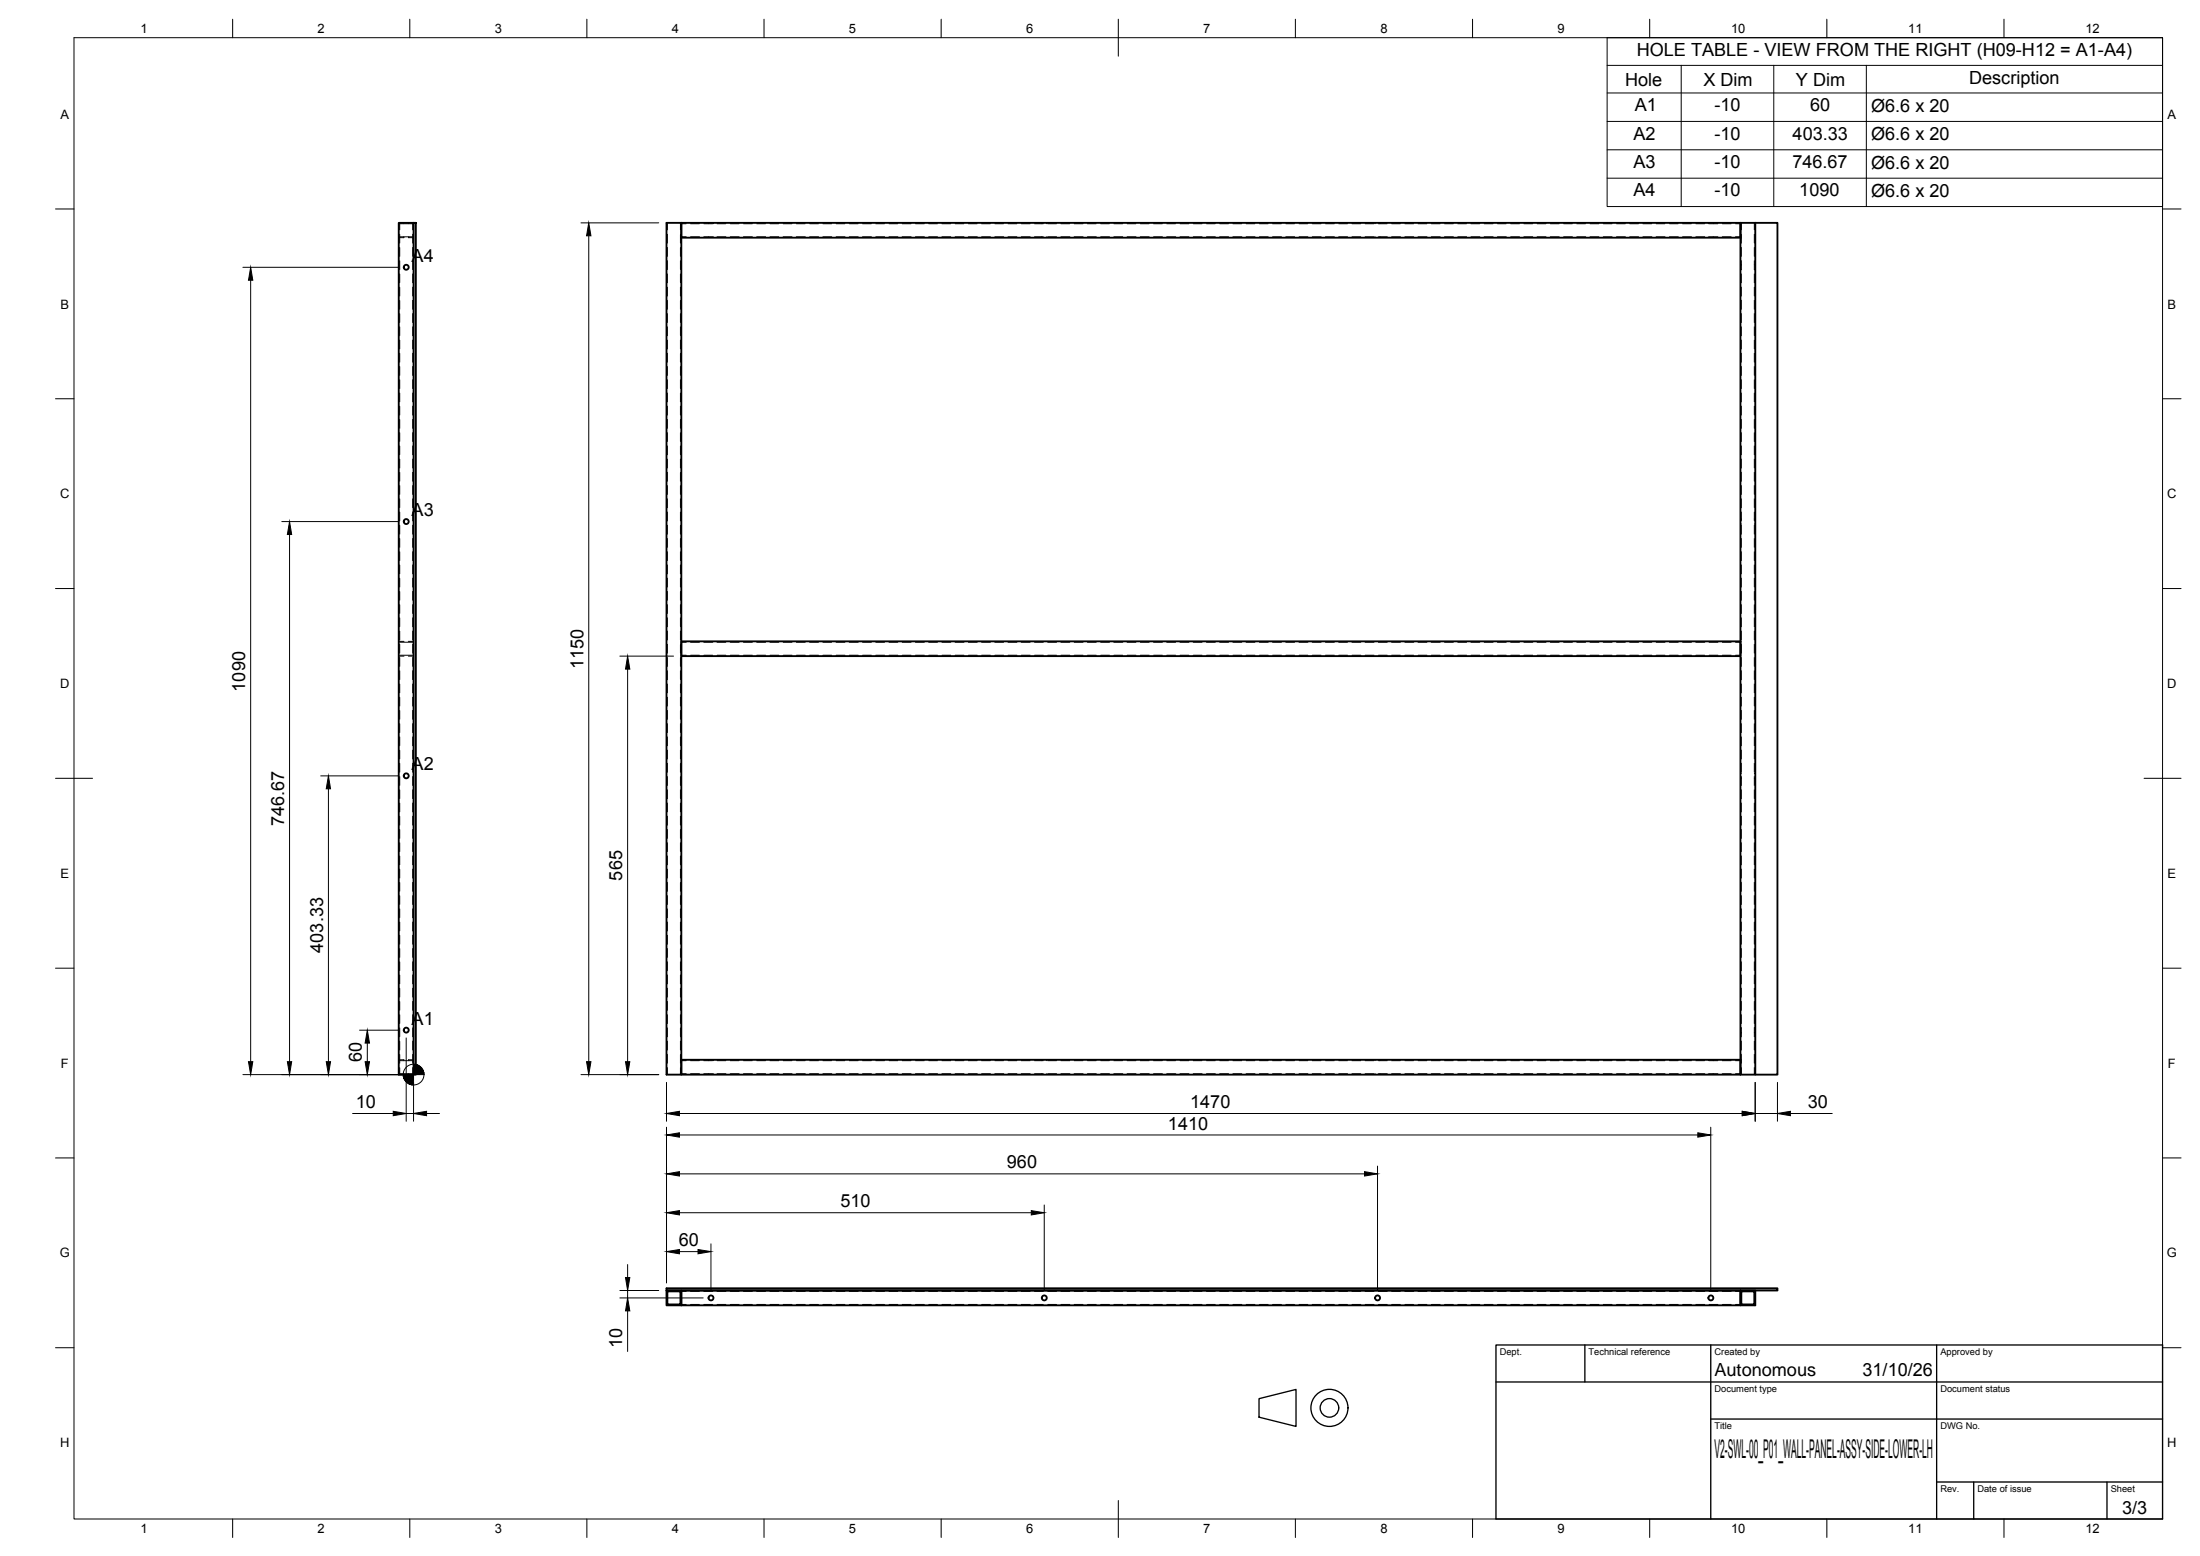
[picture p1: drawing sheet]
<svg xmlns="http://www.w3.org/2000/svg" width="594mm" height="420mm" viewBox="0 0 594 420" stroke-linecap="round" stroke-linejoin="round" font-family="sans-serif">
<!-- layer: Hidden -->
<g fill="none" stroke="#000" stroke-width=".27">
<path d="M107.7 64.2h1.4M107.9 60.4h3.5M107.9 63.9h3.5M107.9 60.2v1.9M107.9 63.3v2.3M107.9 66.8v2.4M107.9 70.4v2.4M107.9 74v2.3M107.9 77.6v2.3M109 60.2v.2M109 63.9v.3M110.3 60.2v.2"/>
<path d="M110.3 63.9v.3h1.4M111.4 60.2v1.9M111.4 63.3v2.3M111.4 66.8v2.4M111.4 70.4v2.4M111.4 74v2.3M111.4 77.6v2.3M180.2 60.2v1.9M180.2 63.3v2.3M180.2 66.8v2.4M180.2 70.4v2.4M180.2 74v2.3"/>
<path d="M180.2 77.6v2.3M183.7 60.2v1.9M183.7 63.3v2.3M183.7 66.8v2.4M183.7 70.4v2.4M183.7 74v2.3M183.7 77.6v2.3M184 60.4h1.3M184 63.9h1.3M186.5 60.4h2.4M186.5 63.9h2.4M190.1 60.4h2.3"/>
<path d="M190.1 63.9h2.3M191.3 60.2v.2M191.3 63.9v.3M192.6 60.2v.2M192.6 63.9v.3M193.6 60.4h2.4M193.6 63.9h2.4M197.2 60.4h2.4M197.2 63.9h2.4M200.8 60.4h2.4M200.8 63.9h2.4M204.3 60.4h2.4"/>
<path d="M204.3 63.9h2.4M207.9 60.4h2.4M207.9 63.9h2.4M211.5 60.4h2.4M211.5 63.9h2.4M215.1 60.4h2.3M215.1 63.9h2.3M218.6 60.4h2.4M218.6 63.9h2.4M222.2 60.4h2.4M222.2 63.9h2.4M225.8 60.4h2.4"/>
<path d="M225.8 63.9h2.4M229.3 60.4h2.4M229.3 63.9h2.4M232.9 60.4h2.4M232.9 63.9h2.4M236.5 60.4h2.4M236.5 63.9h2.4M240.1 60.4h2.3M240.1 63.9h2.3M243.6 60.4h2.4M243.6 63.9h2.4M247.2 60.4h2.4"/>
<path d="M247.2 63.9h2.4M250.8 60.4h2.4M250.8 63.9h2.4M254.4 60.4h2.3M254.4 63.9h2.3M257.9 60.4h2.4M257.9 63.9h2.4M261.5 60.4h2.4M261.5 63.9h2.4M265.1 60.4h2.3M265.1 63.9h2.3M268.6 60.4h2.4"/>
<path d="M268.6 63.9h2.4M272.2 60.4h2.4M272.2 63.9h2.4M275.8 60.4h2.4M275.8 63.9h2.4M279.4 60.4h2.3M279.4 63.9h2.3M281.3 60.2v.2M281.3 63.9v.3M282.6 60.2v.2M282.6 63.9v.3M282.9 60.4h2.4"/>
<path d="M282.9 63.9h2.4M286.5 60.4h2.4M286.5 63.9h2.4M290.1 60.4h2.4M290.1 63.9h2.4M293.6 60.4h2.4M293.6 63.9h2.4M297.2 60.4h2.4M297.2 63.9h2.4M300.8 60.4h2.4M300.8 63.9h2.4M304.4 60.4h2.3"/>
<path d="M304.4 63.9h2.3M307.9 60.4h2.4M307.9 63.9h2.4M311.5 60.4h2.4M311.5 63.9h2.4M315.1 60.4h2.4M315.1 63.9h2.4M318.6 60.4h2.4M318.6 63.9h2.4M322.2 60.4h2.4M322.2 63.9h2.4M325.8 60.4h2.4"/>
<path d="M325.8 63.9h2.4M329.4 60.4h2.3M329.4 63.9h2.3M332.9 60.4h2.4M332.9 63.9h2.4M336.5 60.4h2.4M336.5 63.9h2.4M340.1 60.4h2.4M340.1 63.9h2.4M343.6 60.4h2.4M343.6 63.9h2.4M347.2 60.4h2.4"/>
<path d="M347.2 63.9h2.4M350.8 60.4h2.4M350.8 63.9h2.4M354.4 60.4h2.3M354.4 63.9h2.3M357.9 60.4h2.4M357.9 63.9h2.4M361.5 60.4h2.4M361.5 63.9h2.4M365.1 60.4h2.4M365.1 63.9h2.4M368.6 60.4h2.4"/>
<path d="M368.6 63.9h2.4M371.3 60.2v.2M371.3 63.9v.3M372.2 60.4h2.4M372.2 63.9h2.4M372.6 60.2v.2M372.6 63.9v.3M375.8 60.4h2.4M375.8 63.9h2.4M379.4 60.4h2.3M379.4 63.9h2.3M382.9 60.4h2.4"/>
<path d="M382.9 63.9h2.4M386.5 60.4h2.4M386.5 63.9h2.4M390.1 60.4h2.4M390.1 63.9h2.4M393.7 60.4h2.3M393.7 63.9h2.3M397.2 60.4h2.4M397.2 63.9h2.4M400.8 60.4h2.4M400.8 63.9h2.4M404.4 60.4h2.3"/>
<path d="M404.4 63.9h2.3M407.9 60.4h2.4M407.9 63.9h2.4M411.5 60.4h2.4M411.5 63.9h2.4M415.1 60.4h2.4M415.1 63.9h2.4M418.7 60.4h2.3M418.7 63.9h2.3M422.2 60.4h2.4M422.2 63.9h2.4M425.8 60.4h2.4"/>
<path d="M425.8 63.9h2.4M429.4 60.4h2.4M429.4 63.9h2.4M432.9 60.4h2.4M432.9 63.9h2.4M436.5 60.4h2.4M436.5 63.9h2.4M440.1 60.4h2.4M440.1 63.9h2.4M443.7 60.4h2.3M443.7 63.9h2.3M447.2 60.4h2.4"/>
<path d="M447.2 63.9h2.4M450.8 60.4h2.4M450.8 63.9h2.4M454.4 60.4h2.4M454.4 63.9h2.4M457.9 60.4h2.4M457.9 63.9h2.4M461.3 60.2v.2M461.3 63.9v.3M461.5 60.4h2.4M461.5 63.9h2.4M462.6 60.2v.2"/>
<path d="M462.6 63.9v.3M465.1 60.4h2.4M465.1 63.9h2.4M468.7 60.4h1.3M468.7 63.9h1.3M470 71.5h.2M470 72.8h.2M470.2 60.2v1.9M470.2 63.3v2.3M470.2 66.8v2.4M470.2 70.4v2.4M470.2 74v2.3"/>
<path d="M470.2 77.6v2.3M473.7 60.2v1.9M473.7 63.3v2.3M473.7 66.8v2.4M473.7 70.4v2.4M473.7 74v2.3M473.7 77.6v2.3M473.7 71.5h.3M473.7 72.8h.3M107.9 81.1v2.4M107.9 84.7v2.4M107.9 88.3v2.3"/>
<path d="M107.9 91.8v2.4M107.9 95.4v2.4M107.9 99v2.4M111.4 81.1v2.4M111.4 84.7v2.4M111.4 88.3v2.3M111.4 91.8v2.4M111.4 95.4v2.4M111.4 99v2.4M180.2 81.1v2.4M180.2 84.7v2.4M180.2 88.3v2.3"/>
<path d="M180.2 91.8v2.4M180.2 95.4v2.4M180.2 99v2.4M183.7 81.1v2.4M183.7 84.7v2.4M183.7 88.3v2.3M183.7 91.8v2.4M183.7 95.4v2.4M183.7 99v2.4M470.2 81.1v2.4M470.2 84.7v2.4M470.2 88.3v2.3"/>
<path d="M470.2 91.8v2.4M470.2 95.4v2.4M470.2 99v2.4M473.7 81.1v2.4M473.7 84.7v2.4M473.7 88.3v2.3M473.7 91.8v2.4M473.7 95.4v2.4M473.7 99v2.4M107.9 102.6v2.3M107.9 106.1v2.4M107.9 109.7v2.4"/>
<path d="M107.9 113.3v2.4M107.9 116.8v2.4M111.4 102.6v2.3M111.4 106.1v2.4M111.4 109.7v2.4M111.4 113.3v2.4M111.4 116.8v2.4M180.2 102.6v2.3M180.2 106.1v2.4M180.2 109.7v2.4M180.2 113.3v2.4M180.2 116.8v2.4"/>
<path d="M183.7 102.6v2.3M183.7 106.1v2.4M183.7 109.7v2.4M183.7 113.3v2.4M183.7 116.8v2.4M470.2 102.6v2.3M470.2 106.1v2.4M470.2 109.7v2.4M470.2 113.3v2.4M470.2 116.8v2.4M473.7 102.6v2.3M473.7 106.1v2.4"/>
<path d="M473.7 109.7v2.4M473.7 113.3v2.4M473.7 116.8v2.4M107.9 120.4v2.4M107.9 124v2.4M107.9 127.6v2.3M107.9 131.1v2.4M107.9 134.7v2.4M107.9 138.3v2.4M111.4 120.4v2.4M111.4 124v2.4M111.4 127.6v2.3"/>
<path d="M111.4 131.1v2.4M111.4 134.7v2.4M111.4 138.3v2.4M180.2 120.4v2.4M180.2 124v2.4M180.2 127.6v2.3M180.2 131.1v2.4M180.2 134.7v2.4M180.2 138.3v2.4M183.7 120.4v2.4M183.7 124v2.4M183.7 127.6v2.3"/>
<path d="M183.7 131.1v2.4M183.7 134.7v2.4M183.7 138.3v2.4M470.2 120.4v2.4M470.2 124v2.4M470.2 127.6v2.3M470.2 131.1v2.4M470.2 134.7v2.4M470.2 138.3v2.4M473.7 120.4v2.4M473.7 124v2.4M473.7 127.6v2.3"/>
<path d="M473.7 131.1v2.4M473.7 134.7v2.4M473.7 138.3v2.4M107.9 141.8v2.4M107.9 145.4v2.4M107.9 149v2.4M107.9 152.5v2.4M107.9 156.1v2.4M107.9 159.7v2.4M111.4 141.8v2.4M111.4 145.4v2.4M111.4 149v2.4"/>
<path d="M111.4 152.5v2.4M111.4 156.1v2.4M111.4 159.7v2.4M180.2 141.8v2.4M180.2 145.4v2.4M180.2 149v2.4M180.2 152.5v2.4M180.2 156.1v2.4M180.2 159.7v2.4M183.7 141.8v2.4M183.7 145.4v2.4M183.7 149v2.4"/>
<path d="M183.7 152.5v2.4M183.7 156.1v2.4M183.7 159.7v2.4M470 140.2h.2M470 141.5h.2M470.2 141.8v2.4M470.2 145.4v2.4M470.2 149v2.4M470.2 152.5v2.4M470.2 156.1v2.4M470.2 159.7v2.4M473.7 141.8v2.4"/>
<path d="M473.7 145.4v2.4M473.7 149v2.4M473.7 152.5v2.4M473.7 156.1v2.4M473.7 159.7v2.4M473.7 140.2h.3M473.7 141.5h.3M107.7 173.2h1.4M107.7 177.2h1.4M107.9 173.4h3.5M107.9 176.9h3.5M107.9 163.3v2.4"/>
<path d="M107.9 166.8v2.4M107.9 170.4v2.4M107.9 174v2.4M107.9 177.5v2.4M110.3 173.2h1.4M110.3 177.2h1.4M111.4 163.3v2.4M111.4 166.8v2.4M111.4 170.4v2.4M111.4 174v2.4M111.4 177.5v2.4M180.2 163.3v2.4"/>
<path d="M180.2 166.8v2.4M180.2 170.4v2.4M180.2 174v2.4M180.2 177.5v2.4M183.7 163.3v2.4M183.7 166.8v2.4M183.7 170.4v2.4M183.7 174v2.4M183.7 177.5v2.4M184 173.4h1.3M184 176.9h1.3M186.5 173.4h2.4"/>
<path d="M186.5 176.9h2.4M190.1 173.4h2.3M190.1 176.9h2.3M193.6 173.4h2.4M193.6 176.9h2.4M197.2 173.4h2.4M197.2 176.9h2.4M200.8 173.4h2.4M200.8 176.9h2.4M204.3 173.4h2.4M204.3 176.9h2.4M207.9 173.4h2.4"/>
<path d="M207.9 176.9h2.4M211.5 173.4h2.4M211.5 176.9h2.4M215.1 173.4h2.3M215.1 176.9h2.3M218.6 173.4h2.4M218.6 176.9h2.4M222.2 173.4h2.4M222.2 176.9h2.4M225.8 173.4h2.4M225.8 176.9h2.4M229.3 173.4h2.4"/>
<path d="M229.3 176.9h2.4M232.9 173.4h2.4M232.9 176.9h2.4M236.5 173.4h2.4M236.5 176.9h2.4M240.1 173.4h2.3M240.1 176.9h2.3M243.6 173.4h2.4M243.6 176.9h2.4M247.2 173.4h2.4M247.2 176.9h2.4M250.8 173.4h2.4"/>
<path d="M250.8 176.9h2.4M254.4 173.4h2.3M254.4 176.9h2.3M257.9 173.4h2.4M257.9 176.9h2.4M261.5 173.4h2.4M261.5 176.9h2.4M265.1 173.4h2.3M265.1 176.9h2.3M268.6 173.4h2.4M268.6 176.9h2.4M272.2 173.4h2.4"/>
<path d="M272.2 176.9h2.4M275.8 173.4h2.4M275.8 176.9h2.4M279.4 173.4h2.3M279.4 176.9h2.3M282.9 173.4h2.4M282.9 176.9h2.4M286.5 173.4h2.4M286.5 176.9h2.4M290.1 173.4h2.4M290.1 176.9h2.4M293.6 173.4h2.4"/>
<path d="M293.6 176.9h2.4M297.2 173.4h2.4M297.2 176.9h2.4M300.8 173.4h2.4M300.8 176.9h2.4M304.4 173.4h2.3M304.4 176.9h2.3M307.9 173.4h2.4M307.9 176.9h2.4M311.5 173.4h2.4M311.5 176.9h2.4M315.1 173.4h2.4"/>
<path d="M315.1 176.9h2.4M318.6 173.4h2.4M318.6 176.9h2.4M322.2 173.4h2.4M322.2 176.9h2.4M325.8 173.4h2.4M325.8 176.9h2.4M329.4 173.4h2.3M329.4 176.9h2.3M332.9 173.4h2.4M332.9 176.9h2.4M336.5 173.4h2.4"/>
<path d="M336.5 176.9h2.4M340.1 173.4h2.4M340.1 176.9h2.4M343.6 173.4h2.4M343.6 176.9h2.4M347.2 173.4h2.4M347.2 176.9h2.4M350.8 173.4h2.4M350.8 176.9h2.4M354.4 173.4h2.3M354.4 176.9h2.3M357.9 173.4h2.4"/>
<path d="M357.9 176.9h2.4M361.5 173.4h2.4M361.5 176.9h2.4M365.1 173.4h2.4M365.1 176.9h2.4M368.6 173.4h2.4M368.6 176.9h2.4M372.2 173.4h2.4M372.2 176.9h2.4M375.8 173.4h2.4M375.8 176.9h2.4M379.4 173.4h2.3"/>
<path d="M379.4 176.9h2.3M382.9 173.4h2.4M382.9 176.9h2.4M386.5 173.4h2.4M386.5 176.9h2.4M390.1 173.4h2.4M390.1 176.9h2.4M393.7 173.4h2.3M393.7 176.9h2.3M397.2 173.4h2.4M397.2 176.9h2.4M400.8 173.4h2.4"/>
<path d="M400.8 176.9h2.4M404.4 173.4h2.3M404.4 176.9h2.3M407.9 173.4h2.4M407.9 176.9h2.4M411.5 173.4h2.4M411.5 176.9h2.4M415.1 173.4h2.4M415.1 176.9h2.4M418.7 173.4h2.3M418.7 176.9h2.3M422.2 173.4h2.4"/>
<path d="M422.2 176.9h2.4M425.8 173.4h2.4M425.8 176.9h2.4M429.4 173.4h2.4M429.4 176.9h2.4M432.9 173.4h2.4M432.9 176.9h2.4M436.5 173.4h2.4M436.5 176.9h2.4M440.1 173.4h2.4M440.1 176.9h2.4M443.7 173.4h2.3"/>
<path d="M443.7 176.9h2.3M447.2 173.4h2.4M447.2 176.9h2.4M450.8 173.4h2.4M450.8 176.9h2.4M454.4 173.4h2.4M454.4 176.9h2.4M457.9 173.4h2.4M457.9 176.9h2.4M461.5 173.4h2.4M461.5 176.9h2.4M465.1 173.4h2.4"/>
<path d="M465.1 176.9h2.4M468.7 173.4h1.3M468.7 176.9h1.3M470.2 163.3v2.4M470.2 166.8v2.4M470.2 170.4v2.4M470.2 174v2.4M470.2 177.5v2.4M473.7 163.3v2.4M473.7 166.8v2.4M473.7 170.4v2.4M473.7 174v2.4"/>
<path d="M473.7 177.5v2.4M107.9 181.1v2.4M107.9 184.7v2.4M107.9 188.3v2.3M107.9 191.8v2.4M107.9 195.4v2.4M107.9 199v2.4M111.4 181.1v2.4M111.4 184.7v2.4M111.4 188.3v2.3M111.4 191.8v2.4M111.4 195.4v2.4"/>
<path d="M111.4 199v2.4M180.2 181.1v2.4M180.2 184.7v2.4M180.2 188.3v2.3M180.2 191.8v2.4M180.2 195.4v2.4M180.2 199v2.4M183.7 181.1v2.4M183.7 184.7v2.4M183.7 188.3v2.3M183.7 191.8v2.4M183.7 195.4v2.4"/>
<path d="M183.7 199v2.4M470.2 181.1v2.4M470.2 184.7v2.4M470.2 188.3v2.3M470.2 191.8v2.4M470.2 195.4v2.4M470.2 199v2.4M473.7 181.1v2.4M473.7 184.7v2.4M473.7 188.3v2.3M473.7 191.8v2.4M473.7 195.4v2.4"/>
<path d="M473.7 199v2.4M107.9 202.6v2.3M107.9 206.1v2.4M107.9 209.7v2.4M107.9 213.3v2.3M107.9 216.9v2.3M111.4 202.6v2.3M111.4 206.1v2.4M111.4 209.7v2.4M111.4 213.3v2.3M111.4 216.9v2.3M180.2 202.6v2.3"/>
<path d="M180.2 206.1v2.4M180.2 209.7v2.4M180.2 213.3v2.3M180.2 216.9v2.3M183.7 202.6v2.3M183.7 206.1v2.4M183.7 209.7v2.4M183.7 213.3v2.3M183.7 216.9v2.3M470 208.9h.2M470 210.2h.2M470.2 202.6v2.3"/>
<path d="M470.2 206.1v2.4M470.2 209.7v2.4M470.2 213.3v2.3M470.2 216.9v2.3M473.7 202.6v2.3M473.7 206.1v2.4M473.7 209.7v2.4M473.7 213.3v2.3M473.7 216.9v2.3M473.7 208.9h.3M473.7 210.2h.3M107.9 220.4v2.4"/>
<path d="M107.9 224v2.4M107.9 227.6v2.3M107.9 231.1v2.4M107.9 234.7v2.4M107.9 238.3v2.4M111.4 220.4v2.4M111.4 224v2.4M111.4 227.6v2.3M111.4 231.1v2.4M111.4 234.7v2.4M111.4 238.3v2.4M180.2 220.4v2.4"/>
<path d="M180.2 224v2.4M180.2 227.6v2.3M180.2 231.1v2.4M180.2 234.7v2.4M180.2 238.3v2.4M183.7 220.4v2.4M183.7 224v2.4M183.7 227.6v2.3M183.7 231.1v2.4M183.7 234.7v2.4M183.7 238.3v2.4M470.2 220.4v2.4"/>
<path d="M470.2 224v2.4M470.2 227.6v2.3M470.2 231.1v2.4M470.2 234.7v2.4M470.2 238.3v2.4M473.7 220.4v2.4M473.7 224v2.4M473.7 227.6v2.3M473.7 231.1v2.4M473.7 234.7v2.4M473.7 238.3v2.4M107.9 241.9v2.3"/>
<path d="M107.9 245.4v2.4M107.9 249v2.4M107.9 252.6v2.4M107.9 256.1v2.4M107.9 259.7v2.4M111.4 241.9v2.3M111.4 245.4v2.4M111.4 249v2.4M111.4 252.6v2.4M111.4 256.1v2.4M111.4 259.7v2.4M180.2 241.9v2.3"/>
<path d="M180.2 245.4v2.4M180.2 249v2.4M180.2 252.6v2.4M180.2 256.1v2.4M180.2 259.7v2.4M183.7 241.9v2.3M183.7 245.4v2.4M183.7 249v2.4M183.7 252.6v2.4M183.7 256.1v2.4M183.7 259.7v2.4M470.2 241.9v2.3"/>
<path d="M470.2 245.4v2.4M470.2 249v2.4M470.2 252.6v2.4M470.2 256.1v2.4M470.2 259.7v2.4M473.7 241.9v2.3M473.7 245.4v2.4M473.7 249v2.4M473.7 252.6v2.4M473.7 256.1v2.4M473.7 259.7v2.4M107.9 263.3v2.4"/>
<path d="M107.9 266.8v2.4M107.9 270.4v2.4M107.9 274v2.4M107.9 277.6v2.4M111.4 263.3v2.4M111.4 266.8v2.4M111.4 270.4v2.4M111.4 274v2.4M111.4 277.6v2.4M180.2 263.3v2.4M180.2 266.8v2.4M180.2 270.4v2.4"/>
<path d="M180.2 274v2.4M180.2 277.6v2.4M183.7 263.3v2.4M183.7 266.8v2.4M183.7 270.4v2.4M183.7 274v2.4M183.7 277.6v2.4M470 277.5l.2 .1v2.4M470 278.8h.2M470.2 263.3v2.4M470.2 266.8v2.4M470.2 270.4v2.4"/>
<path d="M470.2 274v2.4M473.7 263.3v2.4M473.7 266.8v2.4M473.7 270.4v2.4M473.7 274v2.4M473.7 278.8h.3M474 277.5l-.3 .1v2.4M107.7 286.2h1.4M107.9 286.4h3.5M107.9 289.9h3.5M107.9 281.1v2.4M107.9 284.7v2.4"/>
<path d="M107.9 288.3v1.9M109 286.2v.2M109 289.9v.3M110.3 289.9v.3M111.4 281.1v2.4M111.4 284.7v2.4M111.4 288.3v1.9M111.7 286.2h-1.4v.2M180.2 281.1v2.4M180.2 284.7v2.4M180.2 288.3v1.9M183.7 281.1v2.4"/>
<path d="M183.7 284.7v2.4M183.7 288.3v1.9M184 286.4h1.3M184 289.9h1.3M186.5 286.4h2.4M186.5 289.9h2.4M190.1 286.4h2.3M190.1 289.9h2.3M191.3 286.2v.2M191.3 289.9v.3M192.6 286.2v.2M192.6 289.9v.3"/>
<path d="M193.6 286.4h2.4M193.6 289.9h2.4M197.2 286.4h2.4M197.2 289.9h2.4M200.8 286.4h2.4M200.8 289.9h2.4M204.3 286.4h2.4M204.3 289.9h2.4M207.9 286.4h2.4M207.9 289.9h2.4M211.5 286.4h2.4M211.5 289.9h2.4"/>
<path d="M215.1 286.4h2.3M215.1 289.9h2.3M218.6 286.4h2.4M218.6 289.9h2.4M222.2 286.4h2.4M222.2 289.9h2.4M225.8 286.4h2.4M225.8 289.9h2.4M229.3 286.4h2.4M229.3 289.9h2.4M232.9 286.4h2.4M232.9 289.9h2.4"/>
<path d="M236.5 286.4h2.4M236.5 289.9h2.4M240.1 286.4h2.3M240.1 289.9h2.3M243.6 286.4h2.4M243.6 289.9h2.4M247.2 286.4h2.4M247.2 289.9h2.4M250.8 286.4h2.4M250.8 289.9h2.4M254.4 286.4h2.3M254.4 289.9h2.3"/>
<path d="M257.9 286.4h2.4M257.9 289.9h2.4M261.5 286.4h2.4M261.5 289.9h2.4M265.1 286.4h2.3M265.1 289.9h2.3M268.6 286.4h2.4M268.6 289.9h2.4M272.2 286.4h2.4M272.2 289.9h2.4M275.8 286.4h2.4M275.8 289.9h2.4"/>
<path d="M279.4 286.4h2.3M279.4 289.9h2.3M281.3 286.2v.2M281.3 289.9v.3M282.6 286.2v.2M282.6 289.9v.3M282.9 286.4h2.4M282.9 289.9h2.4M286.5 286.4h2.4M286.5 289.9h2.4M290.1 286.4h2.4M290.1 289.9h2.4"/>
<path d="M293.6 286.4h2.4M293.6 289.9h2.4M297.2 286.4h2.4M297.2 289.9h2.4M300.8 286.4h2.4M300.8 289.9h2.4M304.4 286.4h2.3M304.4 289.9h2.3M307.9 286.4h2.4M307.9 289.9h2.4M311.5 286.4h2.4M311.5 289.9h2.4"/>
<path d="M315.1 286.4h2.4M315.1 289.9h2.4M318.6 286.4h2.4M318.6 289.9h2.4M322.2 286.4h2.4M322.2 289.9h2.4M325.8 286.4h2.4M325.8 289.9h2.4M329.4 286.4h2.3M329.4 289.9h2.3M332.9 286.4h2.4M332.9 289.9h2.4"/>
<path d="M336.5 286.4h2.4M336.5 289.9h2.4M340.1 286.4h2.4M340.1 289.9h2.4M343.6 286.4h2.4M343.6 289.9h2.4M347.2 286.4h2.4M347.2 289.9h2.4M350.8 286.4h2.4M350.8 289.9h2.4M354.4 286.4h2.3M354.4 289.9h2.3"/>
<path d="M357.9 286.4h2.4M357.9 289.9h2.4M361.5 286.4h2.4M361.5 289.9h2.4M365.1 286.4h2.4M365.1 289.9h2.4M368.6 286.4h2.4M368.6 289.9h2.4M371.3 286.2v.2M371.3 289.9v.3M372.2 286.4h2.4M372.2 289.9h2.4"/>
<path d="M372.6 286.2v.2M372.6 289.9v.3M375.8 286.4h2.4M375.8 289.9h2.4M379.4 286.4h2.3M379.4 289.9h2.3M382.9 286.4h2.4M382.9 289.9h2.4M386.5 286.4h2.4M386.5 289.9h2.4M390.1 286.4h2.4M390.1 289.9h2.4"/>
<path d="M393.7 286.4h2.3M393.7 289.9h2.3M397.2 286.4h2.4M397.2 289.9h2.4M400.8 286.4h2.4M400.8 289.9h2.4M404.4 286.4h2.3M404.4 289.9h2.3M407.9 286.4h2.4M407.9 289.9h2.4M411.5 286.4h2.4M411.5 289.9h2.4"/>
<path d="M415.1 286.4h2.4M415.1 289.9h2.4M418.7 286.4h2.3M418.7 289.9h2.3M422.2 286.4h2.4M422.2 289.9h2.4M425.8 286.4h2.4M425.8 289.9h2.4M429.4 286.4h2.4M429.4 289.9h2.4M432.9 286.4h2.4M432.9 289.9h2.4"/>
<path d="M436.5 286.4h2.4M436.5 289.9h2.4M440.1 286.4h2.4M440.1 289.9h2.4M443.7 286.4h2.3M443.7 289.9h2.3M447.2 286.4h2.4M447.2 289.9h2.4M450.8 286.4h2.4M450.8 289.9h2.4M454.4 286.4h2.4M454.4 289.9h2.4"/>
<path d="M457.9 286.4h2.4M457.9 289.9h2.4M461.3 286.2v.2M461.3 289.9v.3M461.5 286.4h2.4M461.5 289.9h2.4M462.6 286.2v.2M462.6 289.9v.3M465.1 286.4h2.4M465.1 289.9h2.4M468.7 286.4h1.3M468.7 289.9h1.3"/>
<path d="M470.2 281.1v2.4M470.2 284.7v2.4M470.2 288.3v1.9M473.7 281.1v2.4M473.7 284.7v2.4M473.7 288.3v1.9M184 348.7h1.3M184 352.2h1.3M186.5 348.7h2.4M186.5 352.2h2.4M190.1 348.7h2.3M190.1 352.2h2.3"/>
<path d="M193.6 348.7h2.4M193.6 352.2h2.4M197.2 348.7h2.4M197.2 352.2h2.4M200.8 348.7h2.4M200.8 352.2h2.4M204.3 348.7h2.4M204.3 352.2h2.4M207.9 348.7h2.4M207.9 352.2h2.4M211.5 348.7h2.4M211.5 352.2h2.4"/>
<path d="M215.1 348.7h2.3M215.1 352.2h2.3M218.6 348.7h2.4M218.6 352.2h2.4M222.2 348.7h2.4M222.2 352.2h2.4M225.8 348.7h2.4M225.8 352.2h2.4M229.3 348.7h2.4M229.3 352.2h2.4M232.9 348.7h2.4M232.9 352.2h2.4"/>
<path d="M236.5 348.7h2.4M236.5 352.2h2.4M240.1 348.7h2.3M240.1 352.2h2.3M243.6 348.7h2.4M243.6 352.2h2.4M247.2 348.7h2.4M247.2 352.2h2.4M250.8 348.7h2.4M250.8 352.2h2.4M254.4 348.7h2.3M254.4 352.2h2.3"/>
<path d="M257.9 348.7h2.4M257.9 352.2h2.4M261.5 348.7h2.4M261.5 352.2h2.4M265.1 348.7h2.3M265.1 352.2h2.3M268.6 348.7h2.4M268.6 352.2h2.4M272.2 348.7h2.4M272.2 352.2h2.4M275.8 348.7h2.4M275.8 352.2h2.4"/>
<path d="M279.4 348.7h2.3M279.4 352.2h2.3M282.9 348.7h2.4M282.9 352.2h2.4M286.5 348.7h2.4M286.5 352.2h2.4M290.1 348.7h2.4M290.1 352.2h2.4M293.6 348.7h2.4M293.6 352.2h2.4M297.2 348.7h2.4M297.2 352.2h2.4"/>
<path d="M300.8 348.7h2.4M300.8 352.2h2.4M304.4 348.7h2.3M304.4 352.2h2.3M307.9 348.7h2.4M307.9 352.2h2.4M311.5 348.7h2.4M311.5 352.2h2.4M315.1 348.7h2.4M315.1 352.2h2.4M318.6 348.7h2.4M318.6 352.2h2.4"/>
<path d="M322.2 348.7h2.4M322.2 352.2h2.4M325.8 348.7h2.4M325.8 352.2h2.4M329.4 348.7h2.3M329.4 352.2h2.3M332.9 348.7h2.4M332.9 352.2h2.4M336.5 348.7h2.4M336.5 352.2h2.4M340.1 348.7h2.4M340.1 352.2h2.4"/>
<path d="M343.6 348.7h2.4M343.6 352.2h2.4M347.2 348.7h2.4M347.2 352.2h2.4M350.8 348.7h2.4M350.8 352.2h2.4M354.4 348.7h2.3M354.4 352.2h2.3M357.9 348.7h2.4M357.9 352.2h2.4M361.5 348.7h2.4M361.5 352.2h2.4"/>
<path d="M365.1 348.7h2.4M365.1 352.2h2.4M368.6 348.7h2.4M368.6 352.2h2.4M372.2 348.7h2.4M372.2 352.2h2.4M375.8 348.7h2.4M375.8 352.2h2.4M379.4 348.7h2.3M379.4 352.2h2.3M382.9 348.7h2.4M382.9 352.2h2.4"/>
<path d="M386.5 348.7h2.4M386.5 352.2h2.4M390.1 348.7h2.4M390.1 352.2h2.4M393.7 348.7h2.3M393.7 352.2h2.3M397.2 348.7h2.4M397.2 352.2h2.4M400.8 348.7h2.4M400.8 352.2h2.4M404.4 348.7h2.3M404.4 352.2h2.3"/>
<path d="M407.9 348.7h2.4M407.9 352.2h2.4M411.5 348.7h2.4M411.5 352.2h2.4M415.1 348.7h2.4M415.1 352.2h2.4M418.7 348.7h2.3M418.7 352.2h2.3M422.2 348.7h2.4M422.2 352.2h2.4M425.8 348.7h2.4M425.8 352.2h2.4"/>
<path d="M429.4 348.7h2.4M429.4 352.2h2.4M432.9 348.7h2.4M432.9 352.2h2.4M436.5 348.7h2.4M436.5 352.2h2.4M440.1 348.7h2.4M440.1 352.2h2.4M443.7 348.7h2.3M443.7 352.2h2.3M447.2 348.7h2.4M447.2 352.2h2.4"/>
<path d="M450.8 348.7h2.4M450.8 352.2h2.4M454.4 348.7h2.4M454.4 352.2h2.4M457.9 348.7h2.4M457.9 352.2h2.4M461.5 348.7h2.4M461.5 352.2h2.4M465.1 348.7h2.4M465.1 352.2h2.4M468.7 348.7h1.3M468.7 352.2h1.3"/>
<path d="M470 349.8h.2M470 351.1h.2M473.7 349.8h.3M473.7 351.1h.3"/>
</g>
<!-- layer: Visible -->
<g fill="none" stroke="#000" stroke-width=".51">
<path d="M111.7 60.2h-4v230h4M111.7 60.2h.6v230h-.6zM180 60.2h4v230h-4zM184 60.2h286v4h-286zM470 60.2h4v230h-4zM474 60.2h6v230h-6M184 173.2h286v4h-286zM184 286.2h286v4h-286zM180 348.5h4v4h-4zM180 347.9h300v.6h-300zM180.2 348.7h3.5v3.5h-3.5zM184 348.5h286v4h-286z"/>
<path d="M470 348.5h4v4h-4zM470.2 348.7h3.5v3.5h-3.5z"/>
<circle cx="109.7" cy="72.2" r=".67"/>
<circle cx="109.7" cy="140.8" r=".67"/>
<circle cx="109.7" cy="209.5" r=".67"/>
<circle cx="109.7" cy="278.2" r=".67"/>
<circle cx="192" cy="350.5" r=".67"/>
<circle cx="282" cy="350.5" r=".67"/>
<circle cx="372" cy="350.5" r=".67"/>
<circle cx="462" cy="350.5" r=".67"/>
</g>
<!-- layer: BORDER -->
<g fill="none" stroke="#000" stroke-width=".27">
<path d="M20 10.2h564v400h-564zM62.8 5.2v5M110.7 5.2v5M158.5 5.2v5M206.3 5.2v5M254.1 5.2v5M302 5.2v10M349.8 5.2v5M397.6 5.2v5M445.5 5.2v5M493.3 5.2v5M541.1 5.2v5"/>
<path d="M15 56.4h5M584 56.4h5M15 107.7h5M584 107.7h5M15 158.9h5M584 158.9h5M15 210.2h10M579 210.2h10M15 261.4h5M584 261.4h5M15 312.7h5M584 312.7h5"/>
<path d="M15 363.9h5M584 363.9h5M62.8 410.2v5M110.7 410.2v5M158.5 410.2v5M206.3 410.2v5M254.1 410.2v5M302 405.2v10M349.8 410.2v5M397.6 410.2v5M445.5 410.2v5M493.3 410.2v5"/>
<path d="M541.1 410.2v5"/>
</g>
<!-- layer: TITLEBLOCK -->
<path d="M404 363.2h180v47h-180zM404 373.2h180M428 363.2v10M462 363.2v47M523 363.2v47M462 383.2h122M523 400.2h61M533 400.2v10M569 400.2v10" fill="none" stroke="#000" stroke-width=".36"/>
<!-- layer: FD_Dimensions -->
<g fill="none" stroke="#000" stroke-width=".27">
<path d="M65.6 72.2h42M67.7 75.7v211M156.9 60.2h21M159 63.7v223M76.1 140.8h31.5M78.2 144.3v142.4M167.4 177.2h14.5M169.5 180.7v106M86.6 209.5h21M88.7 213v73.7M97.1 278.2h10.5M65.6 290.2h44"/>
<path d="M99.2 281.7v5M109.7 280.3v22.5M111.7 292.3v10.5M156.9 290.2h21M180 292.3v10.5M474 292.3v10.5M480 292.3v10.5M95.2 300.7h11M109.7 300.7h2M115.2 300.7h3.5M180 304.4v42M183.5 300.7h287"/>
<path d="M183.5 317h185M183.5 306.5h275M372 314.9v33.5M462 304.4v44M474 300.7h6M483.5 300.7h11.3M183.5 338h5M183.5 327.5h95M192 335.9v12.5M282 325.4v23M167.4 348.5h10.5M167.4 350.5h22.5"/>
<path d="M169.5 341.5v3.5M169.5 348.5v2M169.5 354v10.9"/>
</g>
<g fill="#000" stroke="#000" stroke-width=".27">
<path d="M67.7 72.2l.6 3.5h-1.2zM159 60.2l.6 3.5h-1.2zM78.2 140.8l.6 3.5h-1.2zM169.5 177.2l.6 3.5h-1.2zM88.7 209.5l.6 3.5h-1.2zM67.1 286.7h1.2l-.6 3.5zM77.6 286.7h1.2l-.6 3.5zM88.1 286.7h1.2l-.6 3.5zM98.6 286.7h1.2l-.6 3.5zM99.2 278.2l.6 3.5h-1.2zM158.4 286.7h1.2l-.6 3.5zM168.9 286.7h1.2l-.6 3.5z"/>
<path d="M106.2 300.1l3.5 .6-3.5 .6zM111.7 300.7l3.5-.6v1.2zM180 300.7l3.5-.6v1.2zM180 317l3.5-.6v1.2zM180 306.5l3.5-.6v1.2zM368.5 316.4l3.5 .6-3.5 .6zM458.5 305.9l3.5 .6-3.5 .6zM470.5 300.1l3.5 .6-3.5 .6zM480 300.7l3.5-.6v1.2zM180 338l3.5-.6v1.2zM180 327.5l3.5-.6v1.2zM188.5 337.4l3.5 .6-3.5 .6z"/>
<path d="M278.5 326.9l3.5 .6-3.5 .6zM168.9 345h1.2l-.6 3.5zM169.5 350.5l.6 3.5h-1.2z"/>
</g>
<!-- layer: Origin Marker -->
<circle cx="111.7" cy="290.2" r="2.8" fill="none" stroke="#000" stroke-width=".27"/>
<g fill="#000" stroke="#000" stroke-width=".27">
<path d="M108.9 290.2v.5l2.8-.5zM108.9 290.7l2.8-.5-2.6 .9zM109.1 291.1l.2 .5 2.4-1.4z"/>
<path d="M109.3 291.6l.2 .4 2.2-1.8zM109.5 292l2.2-1.8-1.8 2.1zM111.7 290.2l-1.8 2.1 .4 .3z"/>
<path d="M111.7 290.2l-1.4 2.4 .4 .2zM111.7 290.2l-.5 2.7-.5-.1zM111.7 290.2l-.5 2.7 .5 .1z"/>
<path d="M112.6 287.5l-.9 2.7 1.4-2.5zM112.2 287.4l.4 .1-.9 2.7zM111.7 287.4v2.8l.5-2.8z"/>
<path d="M111.7 290.2l2.4-1.4-.3-.4zM113.5 288l.3 .4-2.1 1.8zM113.1 287.7l-1.4 2.5 1.8-2.2z"/>
<path d="M111.7 290.2h2.8l-.1-.5zM111.7 290.2l2.6-1 .1 .5zM111.7 290.2l2.6-1-.2-.4z"/>
</g>
<!-- layer: Hole Tables -->
<path d="M434 10.2h150v45.6h-150zM434 17.7h150M454 17.7v38.1M479 17.7v38.1M504 17.7v38.1M434 25.1h150M434 32.8h150M434 40.4h150M434 48.1h150" fill="none" stroke="#000" stroke-width=".27"/>
<!-- layer: PROJECTION SYMBOL - FIRST ANGLE(6) -->
<path d="M340 377.7l10-2.5v10l-10-2.5z" fill="none" stroke="#000" stroke-width=".36"/>
<!-- layer: PROJECTION SYMBOL - FIRST ANGLE(7) -->
<circle cx="359" cy="380.2" r="5" fill="none" stroke="#000" stroke-width=".36"/>
<!-- layer: PROJECTION SYMBOL - FIRST ANGLE(8) -->
<circle cx="359" cy="380.2" r="2.51" fill="none" stroke="#000" stroke-width=".36"/>
<text font-size="7" x="463" y="393.7">V2-SWL-00_P01_WALL-PANEL-ASSY-SIDE-LOWER-LH</text>
<g font-size="4.9">
<text x="442" y="15.2">HOLE TABLE - VIEW FROM THE RIGHT (H09-H12 = A1-A4)</text>
<text x="438.8" y="23.1">Hole</text>
<text x="460" y="23.1">X Dim</text>
<text x="485" y="23.1">Y Dim</text>
<text x="531.7" y="22.6">Description</text>
<text x="441.4" y="30">A1</text>
<text x="463" y="30">-10</text>
<text x="488.8" y="30">60</text>
<text x="505.3" y="30.2">Ø6.6 x 20</text>
<text x="441.1" y="37.7">A2</text>
<text x="463" y="37.7">-10</text>
<text x="484.1" y="37.7">403.33</text>
<text x="505.3" y="37.9">Ø6.6 x 20</text>
<text x="441.1" y="45.4">A3</text>
<text x="463" y="45.4">-10</text>
<text x="484" y="45.4">746.67</text>
<text x="505.3" y="45.6">Ø6.6 x 20</text>
<text x="441.1" y="53">A4</text>
<text x="463" y="53">-10</text>
<text x="485.9" y="53">1090</text>
<text x="505.3" y="53.2">Ø6.6 x 20</text>
<text x="111.1" y="70.7">A4</text>
<text x="111.1" y="139.3">A3</text>
<text x="157.5" y="180.8" transform="rotate(-90 157.5 180.8)">1150</text>
<text x="66.2" y="186.8" transform="rotate(-90 66.2 186.8)">1090</text>
<text x="111.1" y="208">A2</text>
<text x="76.7" y="223" transform="rotate(-90 76.7 223)">746.67</text>
<text x="168" y="237.8" transform="rotate(-90 168 237.8)">565</text>
<text x="87.2" y="257.2" transform="rotate(-90 87.2 257.2)">403.33</text>
<text x="111.1" y="276.7">A1</text>
<text x="97.7" y="286.9" transform="rotate(-90 97.7 286.9)">60</text>
<text x="96.1" y="299.2">10</text>
<text x="321.4" y="299.2">1470</text>
<text x="488.2" y="299.2">30</text>
<text x="315.4" y="305">1410</text>
<text x="271.9" y="315.5">960</text>
<text x="226.9" y="326">510</text>
<text x="183.3" y="336.5">60</text>
<text x="168" y="364.1" transform="rotate(-90 168 364.1)">10</text>
<text x="463" y="371.7">Autonomous</text>
<text x="502.9" y="371.7">31/10/26</text>
<text x="573.1" y="408.8">3/3</text>
</g>
<g font-size="3.5">
<text x="37.9" y="8.9">1</text>
<text x="85.8" y="8.9">2</text>
<text x="133.6" y="8.9">3</text>
<text x="181.4" y="8.9">4</text>
<text x="229.3" y="8.9">5</text>
<text x="277.1" y="8.9">6</text>
<text x="324.9" y="8.9">7</text>
<text x="372.7" y="8.9">8</text>
<text x="420.6" y="8.9">9</text>
<text x="467.4" y="8.9">10</text>
<text x="515.3" y="8.9">11</text>
<text x="563.1" y="8.9">12</text>
<text x="16.3" y="32">A</text>
<text x="585.3" y="32">A</text>
<text x="16.3" y="83.3">B</text>
<text x="585.3" y="83.3">B</text>
<text x="16.2" y="134.6">C</text>
<text x="585.2" y="134.6">C</text>
<text x="16.2" y="185.8">D</text>
<text x="585.2" y="185.8">D</text>
<text x="16.3" y="237">E</text>
<text x="585.3" y="237">E</text>
<text x="16.4" y="288.3">F</text>
<text x="585.4" y="288.3">F</text>
<text x="16.1" y="339.6">G</text>
<text x="585.1" y="339.6">G</text>
<text x="16.2" y="390.8">H</text>
<text x="585.2" y="390.8">H</text>
<text x="37.9" y="413.9">1</text>
<text x="85.8" y="413.9">2</text>
<text x="133.6" y="413.9">3</text>
<text x="181.4" y="413.9">4</text>
<text x="229.3" y="413.9">5</text>
<text x="277.1" y="413.9">6</text>
<text x="324.9" y="413.9">7</text>
<text x="372.7" y="413.9">8</text>
<text x="420.6" y="413.9">9</text>
<text x="467.4" y="413.9">10</text>
<text x="515.3" y="413.9">11</text>
<text x="563.1" y="413.9">12</text>
</g>
<g font-size="2.5">
<text x="405" y="366">Dept.</text>
<text x="429" y="366">Technical reference</text>
<text x="463" y="366">Created by</text>
<text x="524" y="366">Approved by</text>
<text x="463" y="376">Document type</text>
<text x="524" y="376">Document status</text>
<text x="463" y="386">Title</text>
<text x="524" y="386">DWG No.</text>
<text x="524" y="403">Rev.</text>
<text x="534" y="403">Date of issue</text>
<text x="570" y="403">Sheet</text>
</g>
</svg>
